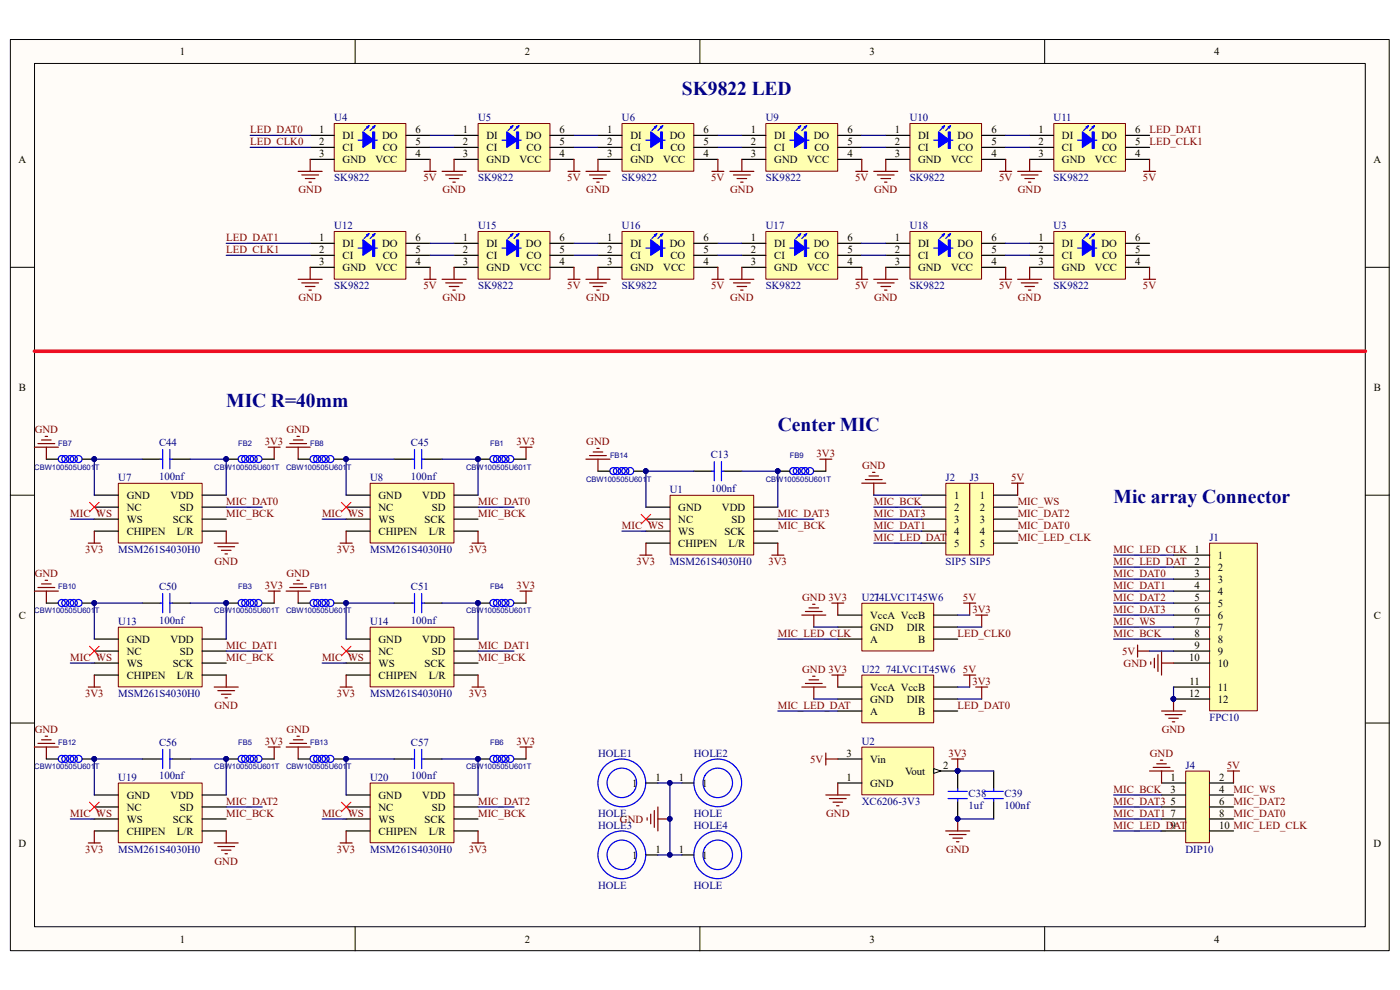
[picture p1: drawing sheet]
<svg xmlns="http://www.w3.org/2000/svg" width="297mm" height="210mm" viewBox="0 0 297 210" stroke-linecap="round" stroke-linejoin="round" font-family="sans-serif">
<path d="M2.2 8.4h292.5v193.3h-292.5z" fill="#fffcf8"/>
<path d="M2.2 8.4h292.5v193.3h-292.5z" fill="none" stroke="#000" stroke-width=".21"/>
<path d="M7.4 13.5h282.2v183.1h-282.2z" fill="#fffcf8"/>
<g fill="none" stroke="#000" stroke-width=".21">
<path d="M7.3 13.5h282.3v183.1h-282.3zM75.3 8.4v5.1M148.5 8.4v5.1M221.6 8.4v5.1M2.2 56.7h5.1M289.7 56.7h5.1M2.2 105h5.1M289.7 105h5.1M2.2 153.4h5.1M289.7 153.4h5.1M75.3 196.6v5.1M148.5 196.6v5.1"/>
<path d="M221.6 196.6v5.1"/>
</g>
<path d="M182.9 158.5h15.2v10.1h-15.2z" fill="#ffffb0"/>
<path d="M182.8 158.5h15.3v10.1h-15.3z" fill="none" stroke="#800000" stroke-width=".21"/>
<path d="M177.7 161h5.1M177.7 166.1h5.1M198.1 163.6h5.1" fill="none" stroke="#000" stroke-width=".25"/>
<path d="M198.1 163l1.5 .6-1.5 .5z" fill="#fffcf8"/>
<path d="M198.1 163l1.5 .6-1.5 .5z" fill="none" stroke="#000" stroke-width=".21"/>
<g fill="#000080" stroke="#000080" stroke-width=".21">
<circle cx="203.2" cy="163.5" r=".48"/>
<circle cx="203.2" cy="173.7" r=".48"/>
</g>
<path d="M201.9 161h2.5M203.2 161v2.6" fill="none" stroke="#800000" stroke-width=".25"/>
<path d="M203.2 163.6v3.8M203.2 169.9v3.8M210.8 163.6v3.8M210.8 169.9v3.8" fill="none" stroke="#000" stroke-width=".25"/>
<path d="M201.1 169.4h4.1M201.1 167.9h4.1M203.2 167.4v.5M203.2 169.4v.5M208.8 169.4h4M208.8 167.9h4M210.8 167.4v.5M210.8 169.4v.5" fill="none" stroke="#00f" stroke-width=".25"/>
<path d="M142.2 105.1h17.7v12.6h-17.7z" fill="#ffffb0"/>
<path d="M142.2 105.1h17.7v12.6h-17.7z" fill="none" stroke="#800000" stroke-width=".21"/>
<path d="M147.2 100h3.8M153.6 100h3.8M137 107.6h5.1M137 110.1h5.1M137 112.7h5.1M137 115.2h5.1M159.9 107.6h5.1M159.9 110.1h5.1M159.9 112.7h5.1M159.9 115.2h5.1" fill="none" stroke="#000" stroke-width=".25"/>
<path d="M124.3 97.4h5.1M125.1 96.6h3.5M125.8 95.9h2.1M126.6 95.1h.5M126.9 97.4v2.6M173.9 97.4h2.6M175.2 97.4v2.6" fill="none" stroke="#800000" stroke-width=".25"/>
<path d="M136 109.1l2.1 2M138.1 109.1l-2.1 2" fill="none" stroke="#f00" stroke-width=".21"/>
<path d="M151 100h.5M151.5 97.9v4.1M153.1 97.9v4.1M153.1 100h.5" fill="none" stroke="#00f" stroke-width=".25"/>
<path d="M25.1 102.6h17.8v12.6h-17.8z" fill="#ffffb0"/>
<path d="M25.1 102.5h17.8v12.7h-17.8z" fill="none" stroke="#800000" stroke-width=".21"/>
<path d="M30.2 97.4h3.8M36.5 97.4h3.9M20 105h5.1M20 107.6h5.1M20 110.1h5.1M20 112.7h5.1M42.9 105h5.1M42.9 107.6h5.1M42.9 110.1h5.1M42.9 112.7h5.1" fill="none" stroke="#000" stroke-width=".25"/>
<path d="M19 106.6l2 2M21 106.6l-2 2" fill="none" stroke="#f00" stroke-width=".21"/>
<path d="M56.9 94.9h2.5M58.2 94.9v2.5M18.7 115.2h2.6M20 112.7v2.5" fill="none" stroke="#800000" stroke-width=".25"/>
<path d="M34 97.4h.5M34.5 95.4v4M36 95.4v4M36 97.4h.5" fill="none" stroke="#00f" stroke-width=".25"/>
<path d="M78.6 102.6h17.7v12.6h-17.7z" fill="#ffffb0"/>
<path d="M78.5 102.5h17.8v12.7h-17.8z" fill="none" stroke="#800000" stroke-width=".21"/>
<path d="M83.6 97.4h3.8M90 97.4h3.8M73.4 105h5.1M73.4 107.6h5.1M73.4 110.1h5.1M73.4 112.7h5.1M96.3 105h5.1M96.3 107.6h5.1M96.3 110.1h5.1M96.3 112.7h5.1" fill="none" stroke="#000" stroke-width=".25"/>
<path d="M72.4 106.6l2.1 2M74.5 106.6l-2.1 2" fill="none" stroke="#f00" stroke-width=".21"/>
<path d="M110.3 94.9h2.6M111.6 94.9v2.5M72.2 115.2h2.5M73.4 112.7v2.5" fill="none" stroke="#800000" stroke-width=".25"/>
<path d="M87.4 97.4h.5M87.9 95.4v4M89.5 95.4v4M89.5 97.4h.5" fill="none" stroke="#00f" stroke-width=".25"/>
<path d="M25.1 133.1h17.8v12.6h-17.8z" fill="#ffffb0"/>
<path d="M25.1 133.1h17.8v12.6h-17.8z" fill="none" stroke="#800000" stroke-width=".21"/>
<path d="M20 135.6h5.1M20 138.1h5.1M30.2 127.9h3.8M36.5 127.9h3.9M42.9 135.6h5.1M42.9 138.1h5.1M20 140.7h5.1M20 143.2h5.1M42.9 140.7h5.1M42.9 143.2h5.1" fill="none" stroke="#000" stroke-width=".25"/>
<path d="M19 137.1l2 2M21 137.1l-2 2" fill="none" stroke="#f00" stroke-width=".21"/>
<path d="M56.9 125.4h2.5M58.2 125.4v2.5M18.7 145.7h2.6M20 143.2v2.5" fill="none" stroke="#800000" stroke-width=".25"/>
<path d="M34 127.9h.5M34.5 125.9v4.1M36 125.9v4.1M36 127.9h.5" fill="none" stroke="#00f" stroke-width=".25"/>
<path d="M78.6 133.1h17.7v12.6h-17.7z" fill="#ffffb0"/>
<path d="M78.5 133.1h17.8v12.6h-17.8z" fill="none" stroke="#800000" stroke-width=".21"/>
<path d="M73.4 135.6h5.1M73.4 138.1h5.1M83.6 127.9h3.8M90 127.9h3.8M96.3 135.6h5.1M96.3 138.1h5.1M73.4 140.7h5.1M73.4 143.2h5.1M96.3 140.7h5.1M96.3 143.2h5.1" fill="none" stroke="#000" stroke-width=".25"/>
<path d="M72.4 137.1l2.1 2M74.5 137.1l-2.1 2" fill="none" stroke="#f00" stroke-width=".21"/>
<path d="M110.3 125.4h2.6M111.6 125.4v2.5M72.2 145.7h2.5M73.4 143.2v2.5" fill="none" stroke="#800000" stroke-width=".25"/>
<path d="M87.4 127.9h.5M87.9 125.9v4.1M89.5 125.9v4.1M89.5 127.9h.5" fill="none" stroke="#00f" stroke-width=".25"/>
<path d="M25.1 166.2h17.8v12.6h-17.8z" fill="#ffffb0"/>
<path d="M25.1 166.1h17.8v12.7h-17.8z" fill="none" stroke="#800000" stroke-width=".21"/>
<path d="M20 168.6h5.1M20 171.2h5.1M20 173.7h5.1M20 176.3h5.1M30.2 161h3.8M36.5 161h3.9M42.9 168.6h5.1M42.9 171.2h5.1M42.9 173.7h5.1M42.9 176.3h5.1" fill="none" stroke="#000" stroke-width=".25"/>
<path d="M19 170.2l2 2M21 170.2l-2 2" fill="none" stroke="#f00" stroke-width=".21"/>
<path d="M56.9 158.5h2.5M58.2 158.5v2.5M18.7 178.8h2.6M20 176.3v2.5" fill="none" stroke="#800000" stroke-width=".25"/>
<path d="M34.5 159v4M36 159v4M34 161h.5M36 161h.5" fill="none" stroke="#00f" stroke-width=".25"/>
<path d="M78.6 166.2h17.7v12.6h-17.7z" fill="#ffffb0"/>
<path d="M78.5 166.1h17.8v12.7h-17.8z" fill="none" stroke="#800000" stroke-width=".21"/>
<g fill="none" stroke="#000" stroke-width=".25">
<path d="M101.4 97.4h2.6M109 97.4h2.6M165 100h2.6M172.6 100h2.6M73.4 168.6h5.1M73.4 171.2h5.1M73.4 173.7h5.1M73.4 176.3h5.1M83.6 161h3.8M90 161h3.8M96.3 168.6h5.1M96.3 171.2h5.1"/>
<path d="M96.3 173.7h5.1M96.3 176.3h5.1"/>
</g>
<path d="M72.4 170.2l2.1 2M74.5 170.2l-2.1 2" fill="none" stroke="#f00" stroke-width=".21"/>
<path d="M100.1 115.2h2.6M101.4 112.7v2.5M100.1 145.7h2.6M101.4 143.2v2.5M110.3 158.5h2.6M111.6 158.5v2.5M175.2 159.7v2.6M72.2 178.8h2.5M73.4 176.3v2.5M100.1 178.8h2.6M101.4 176.3v2.5M175.2 161h2.5" fill="none" stroke="#800000" stroke-width=".25"/>
<g fill="none" stroke="#00f" stroke-width=".25">
<path d="M87.9 159v4M89.5 159v4M87.4 161h.5M89.5 161h.5"/>
<circle cx="104.7" cy="97.4" r=".75"/>
<circle cx="105.5" cy="97.4" r=".75"/>
<circle cx="106.5" cy="97.4" r=".75"/>
<circle cx="107.2" cy="97.4" r=".75"/>
<circle cx="108.3" cy="97.4" r=".75"/>
<circle cx="168.3" cy="99.9" r=".75"/>
<circle cx="169.1" cy="99.9" r=".75"/>
<circle cx="170.1" cy="99.9" r=".75"/>
<circle cx="170.8" cy="99.9" r=".75"/>
<circle cx="171.9" cy="99.9" r=".75"/>
</g>
<path d="M7.3 74.5h282.4" fill="none" stroke="#ee0e22" stroke-width=".76"/>
<g fill="#000080" stroke="#000080" stroke-width=".21">
<circle cx="101.4" cy="97.4" r=".48"/>
<circle cx="165" cy="99.9" r=".48"/>
</g>
<path d="M223.6 49.1h15.2v10.1h-15.2z" fill="#ffffb0"/>
<path d="M223.6 49.1h15.2v10.1h-15.2z" fill="none" stroke="#800000" stroke-width=".21"/>
<path d="M218.4 51.6h5.1M218.4 54.2h5.1M218.4 56.7h5.1M238.8 51.6h5.1M238.8 54.2h5.1M238.8 56.7h5.1" fill="none" stroke="#000" stroke-width=".25"/>
<path d="M229.6 50.9l2.3 1.7-2.3 1.6z" fill="#00f"/>
<path d="M228.6 52.6h4.1M229.6 50.9l2.3 1.7-2.3 1.6zM230.4 49.8l.5-.2-.2 .5zM230.9 49.6l-1 1M231.7 49.8l.5-.2-.3 .5zM232.2 49.6l-1 1" fill="none" stroke="#00f" stroke-width=".25"/>
<path d="M231.9 50.9v3.5" fill="none" stroke="#00f" stroke-width=".42"/>
<path d="M231.7 50.9h.5v3.5h-.5z" fill="none" stroke="#00f" stroke-width=".21"/>
<path d="M71 26.2h15.1v10.1h-15.1z" fill="#ffffb0"/>
<path d="M70.9 26.2h15.2v10.1h-15.2z" fill="none" stroke="#800000" stroke-width=".21"/>
<path d="M65.8 28.7h5.1M65.8 31.3h5.1M65.8 33.8h5.1M86.2 28.7h5M86.2 31.3h5M86.2 33.8h5" fill="none" stroke="#000" stroke-width=".25"/>
<path d="M77 28l2.3 1.7-2.3 1.6z" fill="#00f"/>
<path d="M76 29.7h4M77 28l2.3 1.7-2.3 1.6zM77.8 26.9l.5-.2-.3 .5zM78.3 26.7l-1.1 1M79 26.9l.5-.2-.2 .5zM79.5 26.7l-1 1" fill="none" stroke="#00f" stroke-width=".25"/>
<path d="M79.3 28v3.5" fill="none" stroke="#00f" stroke-width=".42"/>
<path d="M79 28h.5v3.5h-.5z" fill="none" stroke="#00f" stroke-width=".21"/>
<path d="M101.5 26.2h15.2v10.1h-15.2z" fill="#ffffb0"/>
<path d="M101.4 26.2h15.3v10.1h-15.3z" fill="none" stroke="#800000" stroke-width=".21"/>
<path d="M96.3 28.7h5.1M96.3 31.3h5.1M96.3 33.8h5.1M116.7 28.7h5.1M116.7 31.3h5.1M116.7 33.8h5.1" fill="none" stroke="#000" stroke-width=".25"/>
<path d="M107.5 28l2.3 1.7-2.3 1.6z" fill="#00f"/>
<path d="M106.5 29.7h4.1M107.5 28l2.3 1.7-2.3 1.6zM108.3 26.9l.5-.2-.3 .5zM108.8 26.7l-1 1M109.6 26.9l.5-.2-.3 .5zM110.1 26.7l-1.1 1" fill="none" stroke="#00f" stroke-width=".25"/>
<path d="M109.8 28v3.5" fill="none" stroke="#00f" stroke-width=".42"/>
<path d="M109.6 28h.4v3.5h-.4z" fill="none" stroke="#00f" stroke-width=".21"/>
<path d="M132 26.2h15.2v10.1h-15.2z" fill="#ffffb0"/>
<path d="M132 26.2h15.2v10.1h-15.2z" fill="none" stroke="#800000" stroke-width=".21"/>
<path d="M126.9 28.7h5M126.9 31.3h5M126.9 33.8h5M147.2 28.7h5.1M147.2 31.3h5.1M147.2 33.8h5.1" fill="none" stroke="#000" stroke-width=".25"/>
<path d="M138.1 28l2.2 1.7-2.2 1.6z" fill="#00f"/>
<path d="M137 29.7h4.1M138.1 28l2.2 1.7-2.2 1.6zM138.8 26.9l.5-.2-.2 .5zM139.3 26.7l-1 1M140.1 26.9l.5-.2-.3 .5zM140.6 26.7l-1 1" fill="none" stroke="#00f" stroke-width=".25"/>
<path d="M140.4 28v3.5" fill="none" stroke="#00f" stroke-width=".38"/>
<path d="M140.1 28h.4v3.5h-.4z" fill="none" stroke="#00f" stroke-width=".21"/>
<path d="M162.5 26.2h15.2v10.1h-15.2z" fill="#ffffb0"/>
<path d="M162.5 26.2h15.2v10.1h-15.2z" fill="none" stroke="#800000" stroke-width=".21"/>
<path d="M157.4 28.7h5.1M157.4 31.3h5.1M157.4 33.8h5.1M177.7 28.7h5.1M177.7 31.3h5.1M177.7 33.8h5.1" fill="none" stroke="#000" stroke-width=".25"/>
<path d="M168.6 28l2.3 1.7-2.3 1.6z" fill="#00f"/>
<path d="M167.6 29.7h4M168.6 28l2.3 1.7-2.3 1.6zM169.3 26.9l.5-.2-.2 .5zM169.8 26.7l-1 1M170.6 26.9l.5-.2-.2 .5zM171.1 26.7l-1 1" fill="none" stroke="#00f" stroke-width=".25"/>
<path d="M170.9 28v3.5" fill="none" stroke="#00f" stroke-width=".42"/>
<path d="M170.6 28h.5v3.5h-.5z" fill="none" stroke="#00f" stroke-width=".21"/>
<path d="M193.1 26.2h15.1v10.1h-15.1z" fill="#ffffb0"/>
<path d="M193 26.2h15.2v10.1h-15.2z" fill="none" stroke="#800000" stroke-width=".21"/>
<path d="M187.9 28.7h5.1M187.9 31.3h5.1M187.9 33.8h5.1M208.3 28.7h5.1M208.3 31.3h5.1M208.3 33.8h5.1" fill="none" stroke="#000" stroke-width=".25"/>
<path d="M199.1 28l2.3 1.7-2.3 1.6z" fill="#00f"/>
<path d="M198.1 29.7h4.1M199.1 28l2.3 1.7-2.3 1.6zM199.9 26.9l.5-.2-.3 .5zM200.4 26.7l-1 1M201.1 26.9l.5-.2-.2 .5zM201.6 26.7l-1 1" fill="none" stroke="#00f" stroke-width=".25"/>
<path d="M201.4 28v3.5" fill="none" stroke="#00f" stroke-width=".42"/>
<path d="M201.2 28h.4v3.5h-.4z" fill="none" stroke="#00f" stroke-width=".21"/>
<g fill="none" stroke="#800000" stroke-width=".25">
<path d="M63.3 36.4h5M64 37.1h3.6M64.8 37.9h2M65.5 38.6h.6M65.8 33.8v2.6M93.8 36.4h5.1M94.5 37.1h3.6M95.3 37.9h2M96.1 38.6h.5M96.3 33.8v2.6M124.3 36.4h5.1M125.1 37.1h3.5"/>
<path d="M125.8 37.9h2.1M126.6 38.6h.5M126.9 33.8v2.6M154.8 36.4h5.1M155.6 37.1h3.6M156.4 37.9h2M157.1 38.6h.5M157.4 33.8v2.6M185.4 36.4h5.1M186.1 37.1h3.6M186.9 37.9h2M187.7 38.6h.5"/>
<path d="M187.9 33.8v2.6M215.9 59.2h5.1M218.4 56.7v2.5M216.7 60h3.5M217.4 60.8h2.1M218.2 61.5h.5"/>
</g>
<path d="M223.6 26.2h15.2v10.1h-15.2z" fill="#ffffb0"/>
<path d="M223.6 26.2h15.2v10.1h-15.2z" fill="none" stroke="#800000" stroke-width=".21"/>
<path d="M218.4 28.7h5.1M218.4 31.3h5.1M218.4 33.8h5.1M238.8 28.7h5.1M238.8 31.3h5.1M238.8 33.8h5.1" fill="none" stroke="#000" stroke-width=".25"/>
<path d="M229.6 28l2.3 1.7-2.3 1.6z" fill="#00f"/>
<path d="M228.6 29.7h4.1M229.6 28l2.3 1.7-2.3 1.6zM230.4 26.9l.5-.2-.2 .5zM230.9 26.7l-1 1M231.7 26.9l.5-.2-.3 .5zM232.2 26.7l-1 1" fill="none" stroke="#00f" stroke-width=".25"/>
<path d="M231.9 28v3.5" fill="none" stroke="#00f" stroke-width=".42"/>
<path d="M231.7 28h.5v3.5h-.5z" fill="none" stroke="#00f" stroke-width=".21"/>
<path d="M71 49.1h15.1v10.1h-15.1z" fill="#ffffb0"/>
<path d="M70.9 49.1h15.2v10.1h-15.2z" fill="none" stroke="#800000" stroke-width=".21"/>
<path d="M65.8 51.6h5.1M65.8 54.2h5.1M65.8 56.7h5.1M86.2 51.6h5M86.2 54.2h5M86.2 56.7h5" fill="none" stroke="#000" stroke-width=".25"/>
<path d="M77 50.9l2.3 1.7-2.3 1.6z" fill="#00f"/>
<path d="M76 52.6h4M77 50.9l2.3 1.7-2.3 1.6zM77.8 49.8l.5-.2-.3 .5zM78.3 49.6l-1.1 1M79 49.8l.5-.2-.2 .5zM79.5 49.6l-1 1" fill="none" stroke="#00f" stroke-width=".25"/>
<path d="M79.3 50.9v3.5" fill="none" stroke="#00f" stroke-width=".42"/>
<path d="M79 50.9h.5v3.5h-.5z" fill="none" stroke="#00f" stroke-width=".21"/>
<path d="M101.5 49.1h15.2v10.1h-15.2z" fill="#ffffb0"/>
<path d="M101.4 49.1h15.3v10.1h-15.3z" fill="none" stroke="#800000" stroke-width=".21"/>
<path d="M96.3 51.6h5.1M96.3 54.2h5.1M96.3 56.7h5.1M116.7 51.6h5.1M116.7 54.2h5.1M116.7 56.7h5.1" fill="none" stroke="#000" stroke-width=".25"/>
<path d="M107.5 50.9l2.3 1.7-2.3 1.6z" fill="#00f"/>
<path d="M106.5 52.6h4.1M107.5 50.9l2.3 1.7-2.3 1.6zM108.3 49.8l.5-.2-.3 .5zM108.8 49.6l-1 1M109.6 49.8l.5-.2-.3 .5zM110.1 49.6l-1.1 1" fill="none" stroke="#00f" stroke-width=".25"/>
<path d="M109.8 50.9v3.5" fill="none" stroke="#00f" stroke-width=".42"/>
<path d="M109.6 50.9h.4v3.5h-.4z" fill="none" stroke="#00f" stroke-width=".21"/>
<path d="M132 49.1h15.2v10.1h-15.2z" fill="#ffffb0"/>
<path d="M132 49.1h15.2v10.1h-15.2z" fill="none" stroke="#800000" stroke-width=".21"/>
<path d="M126.9 51.6h5M126.9 54.2h5M126.9 56.7h5M147.2 51.6h5.1M147.2 54.2h5.1M147.2 56.7h5.1" fill="none" stroke="#000" stroke-width=".25"/>
<path d="M138.1 50.9l2.2 1.7-2.2 1.6z" fill="#00f"/>
<path d="M137 52.6h4.1M138.1 50.9l2.2 1.7-2.2 1.6zM138.8 49.8l.5-.2-.2 .5zM139.3 49.6l-1 1M140.1 49.8l.5-.2-.3 .5zM140.6 49.6l-1 1" fill="none" stroke="#00f" stroke-width=".25"/>
<path d="M140.4 50.9v3.5" fill="none" stroke="#00f" stroke-width=".38"/>
<path d="M140.1 50.9h.4v3.5h-.4z" fill="none" stroke="#00f" stroke-width=".21"/>
<path d="M162.5 49.1h15.2v10.1h-15.2z" fill="#ffffb0"/>
<path d="M162.5 49.1h15.2v10.1h-15.2z" fill="none" stroke="#800000" stroke-width=".21"/>
<path d="M157.4 51.6h5.1M157.4 54.2h5.1M157.4 56.7h5.1M177.7 51.6h5.1M177.7 54.2h5.1M177.7 56.7h5.1" fill="none" stroke="#000" stroke-width=".25"/>
<path d="M168.6 50.9l2.3 1.7-2.3 1.6z" fill="#00f"/>
<path d="M167.6 52.6h4M168.6 50.9l2.3 1.7-2.3 1.6zM169.3 49.8l.5-.2-.2 .5zM169.8 49.6l-1 1M170.6 49.8l.5-.2-.2 .5zM171.1 49.6l-1 1" fill="none" stroke="#00f" stroke-width=".25"/>
<path d="M170.9 50.9v3.5" fill="none" stroke="#00f" stroke-width=".42"/>
<path d="M170.6 50.9h.5v3.5h-.5z" fill="none" stroke="#00f" stroke-width=".21"/>
<path d="M193.1 49.1h15.1v10.1h-15.1z" fill="#ffffb0"/>
<path d="M193 49.1h15.2v10.1h-15.2z" fill="none" stroke="#800000" stroke-width=".21"/>
<path d="M187.9 51.6h5.1M187.9 54.2h5.1M187.9 56.7h5.1M208.3 51.6h5.1M208.3 54.2h5.1M208.3 56.7h5.1" fill="none" stroke="#000" stroke-width=".25"/>
<path d="M199.1 50.9l2.3 1.7-2.3 1.6z" fill="#00f"/>
<path d="M198.1 52.6h4.1M199.1 50.9l2.3 1.7-2.3 1.6zM199.9 49.8l.5-.2-.3 .5zM200.4 49.6l-1 1M201.1 49.8l.5-.2-.2 .5zM201.6 49.6l-1 1" fill="none" stroke="#00f" stroke-width=".25"/>
<path d="M201.4 50.9v3.5" fill="none" stroke="#00f" stroke-width=".42"/>
<path d="M201.2 50.9h.4v3.5h-.4z" fill="none" stroke="#00f" stroke-width=".21"/>
<g fill="none" stroke="#800000" stroke-width=".25">
<path d="M90 36.4h2.5M91.2 33.8v2.6M120.5 36.4h2.5M121.8 33.8v2.6M151 36.4h2.6M152.3 33.8v2.6M181.6 36.4h2.5M182.8 33.8v2.6M212.1 36.4h2.5M213.4 33.8v2.6M215.9 36.4h5.1M216.7 37.1h3.5"/>
<path d="M217.4 37.9h2.1M218.2 38.6h.5M218.4 33.8v2.6M242.6 36.4h2.6M243.9 33.8v2.6M63.3 59.2h5M65.8 56.7v2.5M90 59.2h2.5M91.2 56.7v2.5M93.8 59.2h5.1M96.3 56.7v2.5M120.5 59.2h2.5"/>
<path d="M121.8 56.7v2.5M124.3 59.2h5.1M126.9 56.7v2.5M151 59.2h2.6M152.3 56.7v2.5M154.8 59.2h5.1M157.4 56.7v2.5M181.6 59.2h2.5M182.8 56.7v2.5M185.4 59.2h5.1M187.9 56.7v2.5M212.1 59.2h2.5"/>
<path d="M213.4 56.7v2.5M242.6 59.2h2.6M243.9 56.7v2.5M64 60h3.6M64.8 60.8h2M65.5 61.5h.6M94.5 60h3.6M95.3 60.8h2M96.1 61.5h.5M125.1 60h3.5M125.8 60.8h2.1M126.6 61.5h.5"/>
<path d="M155.6 60h3.6M156.4 60.8h2M157.1 61.5h.5M186.1 60h3.6M186.9 60.8h2M187.7 61.5h.5"/>
</g>
<path d="M256.7 115.3h10v35.5h-10z" fill="#ffffb0"/>
<path d="M256.6 115.2h10.1v35.6h-10.1z" fill="none" stroke="#800000" stroke-width=".21"/>
<path d="M249 117.8h7.6M249 120.3h7.6M249 122.9h7.6M249 125.4h7.6M249 127.9h7.6M249 130.5h7.6M249 133h7.6M249 135.6h7.6M249 138.1h7.6M249 140.7h7.6M249 145.7h7.6M249 148.3h7.6" fill="none" stroke="#000" stroke-width=".25"/>
<circle cx="248.9" cy="148.3" r=".48" fill="#000080" stroke="#000080" stroke-width=".21"/>
<path d="M241.3 136.8v2.6M241.3 138.1h2.6M244.9 139.6v2.1M245.7 138.9v3.5M246.4 138.1v5.1M244.1 140.4v.5M246.4 150.8h5.1M246.4 140.7h2.6M247.2 151.6h3.5M248 152.4h2M248.7 153.1h.5M249 148.3v2.5" fill="none" stroke="#800000" stroke-width=".25"/>
<path d="M182.9 128h15.2v10.1h-15.2z" fill="#ffffb0"/>
<path d="M182.8 128h15.3v10.1h-15.3z" fill="none" stroke="#800000" stroke-width=".21"/>
<path d="M177.7 130.5h5.1M177.7 133h5.1M177.7 135.6h5.1M198.1 130.5h5.1M198.1 133h5.1M198.1 135.6h5.1" fill="none" stroke="#000" stroke-width=".25"/>
<path d="M170.1 130.5h5.1M170.9 129.7h3.5M171.6 129h2.1M172.4 128.2h.5M172.6 130.5v2.5" fill="none" stroke="#800000" stroke-width=".25"/>
<path d="M182.9 143.3h15.2v10h-15.2z" fill="#ffffb0"/>
<path d="M182.8 143.2h15.3v10.1h-15.3z" fill="none" stroke="#800000" stroke-width=".21"/>
<g fill="none" stroke="#000" stroke-width=".25">
<path d="M9.8 97.4h2.6M17.5 97.4h2.5M48 97.4h2.5M55.6 97.4h2.6M63.3 97.4h2.5M70.9 97.4h2.5M126.9 100h2.5M134.5 100h2.5M9.8 127.9h2.6M17.5 127.9h2.5M48 127.9h2.5M55.6 127.9h2.6"/>
<path d="M63.3 127.9h2.5M70.9 127.9h2.5M101.4 127.9h2.6M109 127.9h2.6M177.7 145.7h5.1M177.7 148.3h5.1M177.7 150.8h5.1M198.1 145.7h5.1M198.1 148.3h5.1M198.1 150.8h5.1M9.8 161h2.6M17.5 161h2.5"/>
<path d="M48 161h2.5M55.6 161h2.6M63.3 161h2.5M70.9 161h2.5M101.4 161h2.6M109 161h2.6"/>
</g>
<g fill="none" stroke="#800000" stroke-width=".25">
<path d="M7.3 94.9h5.1M8.1 94.1h3.5M8.8 93.3h2.1M9.6 92.6h.5M9.8 94.9v2.5M60.7 94.9h5.1M61.5 94.1h3.5M62.2 93.3h2.1M63 92.6h.5M63.3 94.9v2.5M45.5 115.2h5M46.2 116h3.6"/>
<path d="M47 116.7h2M47.7 117.5h.5M48 112.7v2.5M135.8 117.8h2.5M137 115.2v2.6M163.7 117.8h2.6M165 115.2v2.6M7.3 125.4h5.1M8.1 124.6h3.5M8.8 123.9h2.1M9.6 123.1h.5M9.8 125.4v2.5"/>
<path d="M60.7 125.4h5.1M61.5 124.6h3.5M62.2 123.9h2.1M63 123.1h.5M63.3 125.4v2.5M176.5 127.9h2.5M177.7 127.9v2.6M204.4 127.9h2.6M205.7 127.9v2.6M207 130.5h2.5M208.3 130.5v2.5M7.3 158.5h5.1"/>
<path d="M8.1 157.7h3.5M8.8 156.9h2.1M9.6 156.2h.5M9.8 158.5v2.5M45.5 145.7h5M46.2 146.5h3.6M47 147.3h2M47.7 148h.5M48 143.2v2.5M60.7 158.5h5.1M61.5 157.7h3.5M62.2 156.9h2.1"/>
<path d="M63 156.2h.5M63.3 158.5v2.5M170.1 145.7h5.1M170.9 145h3.5M171.6 144.2h2.1M172.4 143.5h.5M172.6 145.7v2.6M176.5 143.2h2.5M177.7 143.2v2.5M204.4 143.2h2.6M205.7 143.2v2.5M207 145.7h2.5"/>
<path d="M208.3 145.7v2.6M45.5 178.8h5M46.2 179.6h3.6M48 176.3v2.5M175.2 168.6h5.1M176 169.4h3.5M176.7 170.2h2.1M177.5 170.9h.5M177.7 166.1v2.5M200.6 176.3h5.1M201.4 177h3.6M202.2 177.8h2"/>
<path d="M202.9 178.6h.5M203.2 173.7v2.6M47 180.3h2M47.7 181.1h.5"/>
</g>
<g fill="#000080" stroke="#000080" stroke-width=".21">
<circle cx="203.2" cy="173.7" r=".48"/>
<circle cx="48" cy="97.4" r=".48"/>
<circle cx="48" cy="127.9" r=".48"/>
<circle cx="48" cy="161" r=".48"/>
<circle cx="101.4" cy="161" r=".48"/>
<circle cx="101.4" cy="127.9" r=".48"/>
<circle cx="20" cy="97.4" r=".48"/>
<circle cx="20" cy="127.9" r=".48"/>
<circle cx="20" cy="161" r=".48"/>
<circle cx="73.4" cy="161" r=".48"/>
<circle cx="73.4" cy="127.9" r=".48"/>
<circle cx="73.4" cy="97.4" r=".48"/>
<circle cx="137" cy="99.9" r=".48"/>
</g>
<g fill="none" stroke="#00f" stroke-width=".25">
<circle cx="13.1" cy="97.4" r=".75"/>
<circle cx="13.9" cy="97.4" r=".75"/>
<circle cx="14.9" cy="97.4" r=".75"/>
<circle cx="15.7" cy="97.4" r=".75"/>
<circle cx="16.7" cy="97.4" r=".75"/>
<circle cx="51.3" cy="97.4" r=".75"/>
<circle cx="52" cy="97.4" r=".75"/>
<circle cx="53" cy="97.4" r=".75"/>
<circle cx="53.8" cy="97.4" r=".75"/>
<circle cx="54.8" cy="97.4" r=".75"/>
<circle cx="66.5" cy="97.4" r=".75"/>
<circle cx="67.3" cy="97.4" r=".75"/>
<circle cx="68.3" cy="97.4" r=".75"/>
<circle cx="69.1" cy="97.4" r=".75"/>
<circle cx="70.1" cy="97.4" r=".75"/>
<circle cx="130.1" cy="99.9" r=".75"/>
<circle cx="130.9" cy="99.9" r=".75"/>
<circle cx="131.9" cy="99.9" r=".75"/>
<circle cx="132.7" cy="99.9" r=".75"/>
<circle cx="133.7" cy="99.9" r=".75"/>
<circle cx="13.1" cy="127.9" r=".75"/>
<circle cx="13.9" cy="127.9" r=".75"/>
<circle cx="14.9" cy="127.9" r=".75"/>
<circle cx="15.7" cy="127.9" r=".75"/>
<circle cx="16.7" cy="127.9" r=".75"/>
<circle cx="51.3" cy="127.9" r=".75"/>
<circle cx="52" cy="127.9" r=".75"/>
<circle cx="53" cy="127.9" r=".75"/>
<circle cx="53.8" cy="127.9" r=".75"/>
<circle cx="54.8" cy="127.9" r=".75"/>
<circle cx="66.5" cy="127.9" r=".75"/>
<circle cx="67.3" cy="127.9" r=".75"/>
<circle cx="68.3" cy="127.9" r=".75"/>
<circle cx="69.1" cy="127.9" r=".75"/>
<circle cx="70.1" cy="127.9" r=".75"/>
<circle cx="104.7" cy="127.9" r=".75"/>
<circle cx="105.5" cy="127.9" r=".75"/>
<circle cx="106.5" cy="127.9" r=".75"/>
<circle cx="107.2" cy="127.9" r=".75"/>
<circle cx="108.3" cy="127.9" r=".75"/>
<circle cx="13.1" cy="161" r=".75"/>
<circle cx="13.9" cy="161" r=".75"/>
<circle cx="14.9" cy="161" r=".75"/>
<circle cx="15.7" cy="161" r=".75"/>
<circle cx="16.7" cy="161" r=".75"/>
<circle cx="51.3" cy="161" r=".75"/>
<circle cx="52" cy="161" r=".75"/>
<circle cx="53" cy="161" r=".75"/>
<circle cx="53.8" cy="161" r=".75"/>
<circle cx="54.8" cy="161" r=".75"/>
<circle cx="66.5" cy="161" r=".75"/>
<circle cx="67.3" cy="161" r=".75"/>
<circle cx="68.3" cy="161" r=".75"/>
<circle cx="69.1" cy="161" r=".75"/>
<circle cx="70.1" cy="161" r=".75"/>
<circle cx="104.7" cy="161" r=".75"/>
<circle cx="105.5" cy="161" r=".75"/>
<circle cx="106.5" cy="161" r=".75"/>
<circle cx="107.2" cy="161" r=".75"/>
<circle cx="108.3" cy="161" r=".75"/>
</g>
<path d="M200.7 102.6h5v15.1h-5z" fill="#ffffb0"/>
<path d="M200.7 102.5h5v15.2h-5z" fill="none" stroke="#800000" stroke-width=".21"/>
<path d="M195.5 105h5.1M195.5 107.6h5.1M195.5 110.1h5.1M195.5 112.7h5.1M195.5 115.2h5.1" fill="none" stroke="#000" stroke-width=".25"/>
<path d="M205.8 102.6h5v15.1h-5z" fill="#ffffb0"/>
<path d="M205.7 102.5h5.1v15.2h-5.1z" fill="none" stroke="#800000" stroke-width=".21"/>
<path d="M210.8 105h5.1M210.8 107.6h5.1M210.8 110.1h5.1M210.8 112.7h5.1M210.8 115.2h5.1M137 166.1h2.6M144.7 166.1h2.5M137 181.4h2.6M144.7 181.4h2.5" fill="none" stroke="#000" stroke-width=".25"/>
<path d="M182.8 102.5h5.1M183.6 101.7h3.6M184.4 101h2M185.1 100.2h.5M185.4 102.5v2.5M214.6 102.5h2.6M215.9 102.5v2.5M137.3 173.5v.5M138.1 172.7v2.1M138.8 172v3.5M139.6 171.2v5.1M139.6 173.7h2.5" fill="none" stroke="#800000" stroke-width=".25"/>
<g fill="none" stroke="#000080" stroke-width=".25">
<path d="M53.1 31.3h12.7M53.1 28.7h12.7M91.2 31.3h5.1M91.2 28.7h5.1M121.8 31.3h5.1M121.8 28.7h5.1M152.3 31.3h5.1M152.3 28.7h5.1M182.8 31.3h5.1M182.8 28.7h5.1M213.4 31.3h5M213.4 28.7h5"/>
<path d="M48 51.6h17.8M48 54.2h17.8M91.2 51.6h5.1M91.2 54.2h5.1M121.8 51.6h5.1M121.8 54.2h5.1M152.3 51.6h5.1M152.3 54.2h5.1M182.8 51.6h5.1M182.8 54.2h5.1M213.4 51.6h5M213.4 54.2h5"/>
<path d="M30.2 97.4h-10.2v7.6M40.4 97.4h7.6v7.6M83.6 97.4h-10.2v7.6M93.8 97.4h7.6v7.6M147.2 100h-10.2v7.6M157.4 100h7.6v7.6M14.9 110.1h5.1M48 107.6h7.6M68.3 110.1h5.1M101.4 107.6h7.6M131.9 112.7h5.1M165 110.1h7.6"/>
<path d="M185.4 112.7h10.1M185.4 110.1h10.1M185.4 107.6h10.1M185.4 105h10.1M185.4 115.2h10.1M236.2 117.8h12.8M30.2 127.9h-10.2v7.7M40.4 127.9h7.6v7.7M48 138.1h7.6M83.6 127.9h-10.2v7.7M93.8 127.9h7.6v7.7M101.4 138.1h7.6"/>
<path d="M165 135.6h12.7M172.6 133h5.1M203.2 133h5.1M203.2 130.5h2.5M236.2 135.6h12.8M236.2 133h12.8M236.2 130.5h12.8M236.2 127.9h12.8M236.2 125.4h12.8M236.2 122.9h12.8M236.2 120.3h12.8M243.9 138.1h5.1"/>
<path d="M14.9 140.7h5.1M68.3 140.7h5.1M165 150.8h12.7M172.6 148.3h5.1M203.2 148.3h5.1M203.2 145.7h2.5M249 145.7v2.6M14.9 173.7h5.1M30.2 161h-10.2v7.6M40.4 161h7.6v7.6M48 171.2h7.6M68.3 173.7h5.1"/>
<path d="M83.6 161h-10.2v7.6M93.8 161h7.6v7.6M101.4 171.2h7.6M139.6 166.1h5.1M142.1 166.1v15.3M203.2 163.6h7.6M203.2 173.7h7.6M139.6 181.4h5.1"/>
</g>
<g fill="#000080" stroke="#000080" stroke-width=".21">
<circle cx="203.2" cy="163.5" r=".48"/>
<circle cx="203.2" cy="173.7" r=".48"/>
<circle cx="165" cy="99.9" r=".48"/>
<circle cx="48" cy="97.4" r=".48"/>
<circle cx="20" cy="97.4" r=".48"/>
<circle cx="73.4" cy="97.4" r=".48"/>
<circle cx="101.4" cy="97.4" r=".48"/>
<circle cx="20" cy="127.9" r=".48"/>
<circle cx="48" cy="127.9" r=".48"/>
<circle cx="73.4" cy="127.9" r=".48"/>
<circle cx="101.4" cy="127.9" r=".48"/>
<circle cx="20" cy="161" r=".48"/>
<circle cx="48" cy="161" r=".48"/>
<circle cx="73.4" cy="161" r=".48"/>
<circle cx="101.4" cy="161" r=".48"/>
<circle cx="248.9" cy="148.3" r=".48"/>
<circle cx="137" cy="99.9" r=".48"/>
<circle cx="142.1" cy="173.7" r=".48"/>
<circle cx="142.1" cy="166.1" r=".48"/>
<circle cx="142.1" cy="181.3" r=".48"/>
</g>
<g fill="none" stroke="#00f" stroke-width=".25">
<path d="M134.6 167.6a3.1 3.1 0 0 0-2.5-4.6 3.1 3.1 0 0 0-3.1 4.3 3.1 3.1 0 0 0 5.3 .8l.3-.4M136.3 168.6a5.1 5.1 0 0 0-4.2-7.6 5.1 5.1 0 0 0-4.8 7.2 5.1 5.1 0 0 0 8.6 1l.4-.6M147.9 163.5a5.1 5.1 0 0 1 8.7-.1 5.1 5.1 0 0 1-4 7.7 5.1 5.1 0 0 1-5-7l.2-.5M147.9 178.8a5.1 5.1 0 0 1 8.7-.1 5.1 5.1 0 0 1-4 7.7 5.1 5.1 0 0 1-5-7.1l.2-.4M149.6 179.8a3.1 3.1 0 0 1 5.3-.1 3.1 3.1 0 0 1-2.3 4.8 3.1 3.1 0 0 1-3.2-4.3l.1-.4M134.6 182.9a3.1 3.1 0 0 0-2.5-4.7 3.1 3.1 0 0 0-3.1 4.4 3.1 3.1 0 0 0 5.3 .8l.3-.5M136.3 183.8a5.1 5.1 0 0 0-4.2-7.5 5.1 5.1 0 0 0-4.8 7.2 5.1 5.1 0 0 0 8.6 1l.4-.6"/>
<circle cx="152.3" cy="166.1" r="3.1"/>
</g>
<path d="M251.6 163.6h5v15.2h-5z" fill="#ffffb0"/>
<path d="M251.5 163.6h5.1v15.2h-5.1z" fill="none" stroke="#800000" stroke-width=".21"/>
<path d="M246.4 166.1h5.1M246.4 168.6h5.1M246.4 171.2h5.1M246.4 173.7h5.1M246.4 176.3h5.1M256.6 166.1h5.1M256.6 168.6h5.1M256.6 171.2h5.1M256.6 173.7h5.1M256.6 176.3h5.1" fill="none" stroke="#000" stroke-width=".25"/>
<path d="M243.9 163.6h5.1M244.6 162.8h3.6M245.4 162h2M246.2 161.3h.5M246.4 163.6v2.5M260.4 163.6h2.6M261.7 163.6v2.5" fill="none" stroke="#800000" stroke-width=".25"/>
<path d="M236.2 168.6h10.2M236.2 171.2h10.2M236.2 173.7h10.2M236.2 176.3h10.2" fill="none" stroke="#000080" stroke-width=".25"/>
<g font-size="4.1" fill="#000080">
<text x="144.7" y="20.2">SK9822 LED</text>
<text x="48" y="86.4">MIC R=40mm</text>
<text x="165" y="91.4">Center MIC</text>
<text x="236.3" y="106.7">Mic array Connector</text>
</g>
<g font-size="2.3">
<text x="38.2" y="11.7">1</text>
<text x="111.3" y="11.7">2</text>
<text x="184.5" y="11.7">3</text>
<text x="257.6" y="11.7">4</text>
<text x="67.7" y="28.2">1</text>
<text x="72.7" y="29.5">DI</text>
<text x="81.1" y="29.5">DO</text>
<text x="88.2" y="28.2">6</text>
<text x="98.2" y="28.2">1</text>
<text x="103.2" y="29.5">DI</text>
<text x="111.6" y="29.5">DO</text>
<text x="118.7" y="28.2">6</text>
<text x="128.8" y="28.2">1</text>
<text x="133.7" y="29.5">DI</text>
<text x="142.1" y="29.5">DO</text>
<text x="149.2" y="28.2">6</text>
<text x="159.3" y="28.2">1</text>
<text x="164.3" y="29.5">DI</text>
<text x="172.6" y="29.5">DO</text>
<text x="179.8" y="28.2">6</text>
<text x="189.8" y="28.2">1</text>
<text x="194.8" y="29.5">DI</text>
<text x="203.2" y="29.5">DO</text>
<text x="210.3" y="28.2">6</text>
<text x="220.3" y="28.2">1</text>
<text x="225.3" y="29.5">DI</text>
<text x="233.7" y="29.5">DO</text>
<text x="240.8" y="28.2">6</text>
<text x="3.9" y="34.6">A</text>
<text x="67.7" y="30.8">2</text>
<text x="67.7" y="33.3">3</text>
<text x="72.7" y="32">CI</text>
<text x="72.7" y="34.6">GND</text>
<text x="79.6" y="34.6">VCC</text>
<text x="81.2" y="32">CO</text>
<text x="88.2" y="33.3">4</text>
<text x="88.2" y="30.8">5</text>
<text x="98.2" y="30.8">2</text>
<text x="98.2" y="33.3">3</text>
<text x="103.2" y="32">CI</text>
<text x="103.2" y="34.6">GND</text>
<text x="110.2" y="34.6">VCC</text>
<text x="111.7" y="32">CO</text>
<text x="118.7" y="33.3">4</text>
<text x="118.7" y="30.8">5</text>
<text x="128.8" y="30.8">2</text>
<text x="128.8" y="33.3">3</text>
<text x="133.7" y="32">CI</text>
<text x="133.7" y="34.6">GND</text>
<text x="140.7" y="34.6">VCC</text>
<text x="142.2" y="32">CO</text>
<text x="149.2" y="33.3">4</text>
<text x="149.2" y="30.8">5</text>
<text x="159.3" y="30.8">2</text>
<text x="159.3" y="33.3">3</text>
<text x="164.3" y="32">CI</text>
<text x="164.3" y="34.6">GND</text>
<text x="171.2" y="34.6">VCC</text>
<text x="172.8" y="32">CO</text>
<text x="179.8" y="33.3">4</text>
<text x="179.8" y="30.8">5</text>
<text x="189.8" y="30.8">2</text>
<text x="189.8" y="33.3">3</text>
<text x="194.8" y="32">CI</text>
<text x="194.8" y="34.6">GND</text>
<text x="201.8" y="34.6">VCC</text>
<text x="203.3" y="32">CO</text>
<text x="210.3" y="33.3">4</text>
<text x="210.3" y="30.8">5</text>
<text x="220.3" y="30.8">2</text>
<text x="220.3" y="33.3">3</text>
<text x="225.3" y="32">CI</text>
<text x="225.3" y="34.6">GND</text>
<text x="232.3" y="34.6">VCC</text>
<text x="233.8" y="32">CO</text>
<text x="240.8" y="33.3">4</text>
<text x="240.8" y="30.8">5</text>
<text x="291.4" y="34.6">A</text>
<text x="67.7" y="51.1">1</text>
<text x="67.7" y="53.7">2</text>
<text x="72.7" y="52.4">DI</text>
<text x="81.1" y="52.4">DO</text>
<text x="88.2" y="53.7">5</text>
<text x="88.2" y="51.1">6</text>
<text x="98.2" y="51.1">1</text>
<text x="98.2" y="53.7">2</text>
<text x="103.2" y="52.4">DI</text>
<text x="111.6" y="52.4">DO</text>
<text x="118.7" y="53.7">5</text>
<text x="118.7" y="51.1">6</text>
<text x="128.8" y="51.1">1</text>
<text x="128.8" y="53.7">2</text>
<text x="133.7" y="52.4">DI</text>
<text x="142.1" y="52.4">DO</text>
<text x="149.2" y="53.7">5</text>
<text x="149.2" y="51.1">6</text>
<text x="159.3" y="51.1">1</text>
<text x="159.3" y="53.7">2</text>
<text x="164.3" y="52.4">DI</text>
<text x="172.6" y="52.4">DO</text>
<text x="179.8" y="53.7">5</text>
<text x="179.8" y="51.1">6</text>
<text x="189.8" y="51.1">1</text>
<text x="189.8" y="53.7">2</text>
<text x="194.8" y="52.4">DI</text>
<text x="203.2" y="52.4">DO</text>
<text x="210.3" y="53.7">5</text>
<text x="210.3" y="51.1">6</text>
<text x="220.3" y="51.1">1</text>
<text x="220.3" y="53.7">2</text>
<text x="225.3" y="52.4">DI</text>
<text x="233.7" y="52.4">DO</text>
<text x="240.8" y="53.7">5</text>
<text x="240.8" y="51.1">6</text>
<text x="67.7" y="56.2">3</text>
<text x="72.7" y="54.9">CI</text>
<text x="72.7" y="57.5">GND</text>
<text x="79.6" y="57.5">VCC</text>
<text x="81.2" y="54.9">CO</text>
<text x="88.2" y="56.2">4</text>
<text x="98.2" y="56.2">3</text>
<text x="103.2" y="54.9">CI</text>
<text x="103.2" y="57.5">GND</text>
<text x="110.2" y="57.5">VCC</text>
<text x="111.7" y="54.9">CO</text>
<text x="118.7" y="56.2">4</text>
<text x="128.8" y="56.2">3</text>
<text x="133.7" y="54.9">CI</text>
<text x="133.7" y="57.5">GND</text>
<text x="140.7" y="57.5">VCC</text>
<text x="142.2" y="54.9">CO</text>
<text x="149.2" y="56.2">4</text>
<text x="159.3" y="56.2">3</text>
<text x="164.3" y="54.9">CI</text>
<text x="164.3" y="57.5">GND</text>
<text x="171.2" y="57.5">VCC</text>
<text x="172.8" y="54.9">CO</text>
<text x="179.8" y="56.2">4</text>
<text x="189.8" y="56.2">3</text>
<text x="194.8" y="54.9">CI</text>
<text x="194.8" y="57.5">GND</text>
<text x="201.8" y="57.5">VCC</text>
<text x="203.3" y="54.9">CO</text>
<text x="210.3" y="56.2">4</text>
<text x="220.3" y="56.2">3</text>
<text x="225.3" y="54.9">CI</text>
<text x="225.3" y="57.5">GND</text>
<text x="232.3" y="57.5">VCC</text>
<text x="233.8" y="54.9">CO</text>
<text x="240.8" y="56.2">4</text>
<text x="4" y="82.9">B</text>
<text x="291.5" y="82.9">B</text>
<text x="26.9" y="105.8">GND</text>
<text x="36.2" y="105.8">VDD</text>
<text x="80.3" y="105.8">GND</text>
<text x="89.6" y="105.8">VDD</text>
<text x="202.4" y="105.8">1</text>
<text x="207.9" y="105.8">1</text>
<text x="26.9" y="108.4">NC</text>
<text x="26.9" y="110.9">WS</text>
<text x="26.9" y="113.5">CHIPEN</text>
<text x="36.7" y="110.9">SCK</text>
<text x="37.5" y="113.5">L/R</text>
<text x="38.2" y="108.4">SD</text>
<text x="80.3" y="108.4">NC</text>
<text x="80.3" y="110.9">WS</text>
<text x="80.3" y="113.5">CHIPEN</text>
<text x="90.1" y="110.9">SCK</text>
<text x="91" y="113.5">L/R</text>
<text x="91.6" y="108.4">SD</text>
<text x="143.9" y="108.4">GND</text>
<text x="143.9" y="110.9">NC</text>
<text x="143.9" y="113.5">WS</text>
<text x="153.2" y="108.4">VDD</text>
<text x="153.7" y="113.5">SCK</text>
<text x="155.2" y="110.9">SD</text>
<text x="202.4" y="108.4">2</text>
<text x="202.4" y="110.9">3</text>
<text x="202.4" y="113.5">4</text>
<text x="207.9" y="108.4">2</text>
<text x="207.9" y="110.9">3</text>
<text x="207.9" y="113.5">4</text>
<text x="143.9" y="116">CHIPEN</text>
<text x="154.6" y="116">L/R</text>
<text x="202.4" y="116">5</text>
<text x="207.9" y="116">5</text>
<text x="253.4" y="119.8">2</text>
<text x="258.4" y="118.5">1</text>
<text x="253.4" y="122.3">3</text>
<text x="253.4" y="124.9">4</text>
<text x="258.4" y="121.1">2</text>
<text x="258.4" y="123.6">3</text>
<text x="4" y="131.3">C</text>
<text x="184.6" y="131.3">VccA VccB</text>
<text x="253.4" y="127.4">5</text>
<text x="253.4" y="130">6</text>
<text x="258.4" y="126.2">4</text>
<text x="258.4" y="128.7">5</text>
<text x="258.4" y="131.3">6</text>
<text x="291.5" y="131.3">C</text>
<text x="26.9" y="136.4">GND</text>
<text x="36.2" y="136.4">VDD</text>
<text x="80.3" y="136.4">GND</text>
<text x="89.6" y="136.4">VDD</text>
<text x="184.6" y="133.8">GND</text>
<text x="184.6" y="136.4">A</text>
<text x="192.4" y="133.8">DIR</text>
<text x="194.8" y="136.4">B</text>
<text x="253.4" y="132.5">7</text>
<text x="253.4" y="135.1">8</text>
<text x="253.4" y="137.6">9</text>
<text x="258.4" y="133.8">7</text>
<text x="258.4" y="136.4">8</text>
<text x="26.9" y="138.9">NC</text>
<text x="26.9" y="141.4">WS</text>
<text x="26.9" y="144">CHIPEN</text>
<text x="36.7" y="141.4">SCK</text>
<text x="37.5" y="144">L/R</text>
<text x="38.2" y="138.9">SD</text>
<text x="80.3" y="138.9">NC</text>
<text x="80.3" y="141.4">WS</text>
<text x="80.3" y="144">CHIPEN</text>
<text x="90.1" y="141.4">SCK</text>
<text x="91" y="144">L/R</text>
<text x="91.6" y="138.9">SD</text>
<text x="252.3" y="140.2">10</text>
<text x="258.4" y="138.9">9</text>
<text x="258.4" y="141.4">10</text>
<text x="184.6" y="146.5">VccA VccB</text>
<text x="184.6" y="149.1">GND</text>
<text x="192.4" y="149.1">DIR</text>
<text x="252.3" y="147.8">12</text>
<text x="252.3" y="145.2">11</text>
<text x="258.4" y="146.5">11</text>
<text x="258.4" y="149.1">12</text>
<text x="184.6" y="151.6">A</text>
<text x="194.8" y="151.6">B</text>
<text x="179.6" y="160.5">3</text>
<text x="184.6" y="161.8">Vin</text>
<text x="134.1" y="166.9">1</text>
<text x="139.1" y="165.6">1</text>
<text x="144" y="165.6">1</text>
<text x="149" y="166.9">1</text>
<text x="179.6" y="165.6">1</text>
<text x="184.6" y="166.9">GND</text>
<text x="192" y="164.3">Vout</text>
<text x="200.1" y="163.1">2</text>
<text x="248.3" y="165.6">1</text>
<text x="258.6" y="165.6">2</text>
<text x="26.9" y="169.4">GND</text>
<text x="26.9" y="172">NC</text>
<text x="36.2" y="169.4">VDD</text>
<text x="38.2" y="172">SD</text>
<text x="80.3" y="169.4">GND</text>
<text x="80.3" y="172">NC</text>
<text x="89.6" y="169.4">VDD</text>
<text x="91.6" y="172">SD</text>
<text x="248.3" y="168.1">3</text>
<text x="248.3" y="170.7">5</text>
<text x="248.3" y="173.2">7</text>
<text x="258.6" y="168.1">4</text>
<text x="258.6" y="170.7">6</text>
<text x="258.6" y="173.2">8</text>
<text x="3.9" y="179.6">D</text>
<text x="26.9" y="174.5">WS</text>
<text x="26.9" y="177">CHIPEN</text>
<text x="36.7" y="174.5">SCK</text>
<text x="37.5" y="177">L/R</text>
<text x="80.3" y="174.5">WS</text>
<text x="80.3" y="177">CHIPEN</text>
<text x="90.1" y="174.5">SCK</text>
<text x="91" y="177">L/R</text>
<text x="248.3" y="175.8">9</text>
<text x="258.6" y="175.8">10 MIC_LED_CLK</text>
<text x="291.4" y="179.6">D</text>
<text x="134.1" y="182.2">1</text>
<text x="139.1" y="180.8">1</text>
<text x="144" y="180.8">1</text>
<text x="149" y="182.2">1</text>
<text x="38.2" y="199.9">1</text>
<text x="111.3" y="199.9">2</text>
<text x="184.5" y="199.9">3</text>
<text x="257.6" y="199.9">4</text>
</g>
<g font-size="2.3" fill="#800000">
<text x="53.1" y="28.2">LED_DAT0</text>
<text x="243.9" y="28.2">LED_DAT1</text>
<text x="53.1" y="30.8">LED_CLK0</text>
<text x="243.9" y="30.8">LED_CLK1</text>
<text x="63.3" y="40.9">GND</text>
<text x="89.8" y="38.4">5V</text>
<text x="93.9" y="40.9">GND</text>
<text x="120.4" y="38.4">5V</text>
<text x="124.4" y="40.9">GND</text>
<text x="150.9" y="38.4">5V</text>
<text x="154.9" y="40.9">GND</text>
<text x="181.4" y="38.4">5V</text>
<text x="185.4" y="40.9">GND</text>
<text x="212" y="38.4">5V</text>
<text x="215.9" y="40.9">GND</text>
<text x="242.5" y="38.4">5V</text>
<text x="48" y="51.1">LED_DAT1</text>
<text x="48" y="53.7">LED_CLK1</text>
<text x="63.3" y="63.8">GND</text>
<text x="89.8" y="61.3">5V</text>
<text x="93.9" y="63.8">GND</text>
<text x="120.4" y="61.3">5V</text>
<text x="124.4" y="63.8">GND</text>
<text x="150.9" y="61.3">5V</text>
<text x="154.9" y="63.8">GND</text>
<text x="181.4" y="61.3">5V</text>
<text x="185.4" y="63.8">GND</text>
<text x="212" y="61.3">5V</text>
<text x="215.9" y="63.8">GND</text>
<text x="242.5" y="61.3">5V</text>
<text x="7.4" y="91.8">GND</text>
<text x="56.2" y="94.4">3V3</text>
<text x="60.7" y="91.8">GND</text>
<text x="109.6" y="94.4">3V3</text>
<text x="124.4" y="94.4">GND</text>
<text x="173.2" y="96.9">3V3</text>
<text x="182.9" y="99.4">GND</text>
<text x="214.5" y="102">5V</text>
<text x="48" y="107.1">MIC_DAT0</text>
<text x="101.4" y="107.1">MIC_DAT0</text>
<text x="185.4" y="107.1">MIC_BCK</text>
<text x="215.9" y="107.1">MIC_WS</text>
<text x="14.9" y="109.6">MIC_WS</text>
<text x="48" y="109.6">MIC_BCK</text>
<text x="68.3" y="109.6">MIC_WS</text>
<text x="101.4" y="109.6">MIC_BCK</text>
<text x="132" y="112.2">MIC_WS</text>
<text x="165" y="112.2">MIC_BCK</text>
<text x="165" y="109.6">MIC_DAT3</text>
<text x="185.4" y="112.2">MIC_DAT1</text>
<text x="185.4" y="109.6">MIC_DAT3</text>
<text x="215.9" y="109.6">MIC_DAT2</text>
<text x="215.9" y="112.2">MIC_DAT0</text>
<text x="18" y="117.3">3V3</text>
<text x="45.5" y="119.8">GND</text>
<text x="71.5" y="117.3">3V3</text>
<text x="99.4" y="117.3">3V3</text>
<text x="135" y="119.8">3V3</text>
<text x="163" y="119.8">3V3</text>
<text x="185.4" y="114.7">MIC_LED_DAT</text>
<text x="215.9" y="114.7">MIC_LED_CLK</text>
<text x="236.3" y="119.8">MIC_LED_DAT</text>
<text x="236.3" y="117.3">MIC_LED_CLK 1</text>
<text x="7.4" y="122.3">GND</text>
<text x="56.2" y="124.9">3V3</text>
<text x="60.7" y="122.3">GND</text>
<text x="109.6" y="124.9">3V3</text>
<text x="236.3" y="122.3">MIC_DAT0</text>
<text x="236.3" y="124.9">MIC_DAT1</text>
<text x="170.2" y="127.4">GND 3V3</text>
<text x="204.3" y="127.4">5V</text>
<text x="206.3" y="130">3V3</text>
<text x="236.3" y="127.4">MIC_DAT2</text>
<text x="236.3" y="130">MIC_DAT3</text>
<text x="48" y="137.6">MIC_DAT1</text>
<text x="101.4" y="137.6">MIC_DAT1</text>
<text x="165" y="135.1">MIC_LED_CLK</text>
<text x="203.2" y="135.1">LED_CLK0</text>
<text x="236.3" y="135.1">MIC_BCK</text>
<text x="236.3" y="132.5">MIC_WS</text>
<text x="14.9" y="140.2">MIC_WS</text>
<text x="48" y="140.2">MIC_BCK</text>
<text x="68.3" y="140.2">MIC_WS</text>
<text x="101.4" y="140.2">MIC_BCK</text>
<text x="170.2" y="142.7">GND 3V3</text>
<text x="204.3" y="142.7">5V</text>
<text x="238" y="138.9">5V</text>
<text x="238.4" y="141.4">GND</text>
<text x="18" y="147.8">3V3</text>
<text x="71.5" y="147.8">3V3</text>
<text x="99.4" y="147.8">3V3</text>
<text x="206.3" y="145.2">3V3</text>
<text x="7.4" y="155.4">GND</text>
<text x="45.5" y="150.3">GND</text>
<text x="60.7" y="155.4">GND</text>
<text x="165" y="150.3">MIC_LED_DAT</text>
<text x="203.2" y="150.3">LED_DAT0</text>
<text x="246.5" y="155.4">GND</text>
<text x="56.2" y="158">3V3</text>
<text x="109.6" y="158">3V3</text>
<text x="171.9" y="161.8">5V</text>
<text x="201.2" y="160.5">3V3</text>
<text x="243.9" y="160.5">GND</text>
<text x="260.3" y="163.1">5V</text>
<text x="14.9" y="173.2">MIC_WS</text>
<text x="48" y="173.2">MIC_BCK</text>
<text x="48" y="170.7">MIC_DAT2</text>
<text x="68.3" y="173.2">MIC_WS</text>
<text x="101.4" y="173.2">MIC_BCK</text>
<text x="101.4" y="170.7">MIC_DAT2</text>
<text x="175.3" y="173.2">GND</text>
<text x="236.3" y="168.1">MIC_BCK</text>
<text x="236.3" y="173.2">MIC_DAT1</text>
<text x="236.3" y="170.7">MIC_DAT3</text>
<text x="261.7" y="173.2">MIC_DAT0</text>
<text x="261.7" y="170.7">MIC_DAT2</text>
<text x="261.7" y="168.1">MIC_WS</text>
<text x="131.5" y="174.5">GND</text>
<text x="236.3" y="175.8">MIC_LED_DAT</text>
<text x="18" y="180.8">3V3</text>
<text x="45.5" y="183.4">GND</text>
<text x="71.5" y="180.8">3V3</text>
<text x="99.4" y="180.8">3V3</text>
<text x="200.7" y="180.8">GND</text>
</g>
<g font-size="2.3" fill="#000080">
<text x="70.9" y="25.7">U4</text>
<text x="101.4" y="25.7">U5</text>
<text x="132" y="25.7">U6</text>
<text x="162.5" y="25.7">U9</text>
<text x="193" y="25.7">U10</text>
<text x="223.5" y="25.7">U11</text>
<text x="70.9" y="38.4">SK9822</text>
<text x="101.4" y="38.4">SK9822</text>
<text x="132" y="38.4">SK9822</text>
<text x="162.5" y="38.4">SK9822</text>
<text x="193" y="38.4">SK9822</text>
<text x="223.5" y="38.4">SK9822</text>
<text x="70.9" y="48.6">U12</text>
<text x="101.4" y="48.6">U15</text>
<text x="132" y="48.6">U16</text>
<text x="162.5" y="48.6">U17</text>
<text x="193" y="48.6">U18</text>
<text x="223.5" y="48.6">U3</text>
<text x="70.9" y="61.3">SK9822</text>
<text x="101.4" y="61.3">SK9822</text>
<text x="132" y="61.3">SK9822</text>
<text x="162.5" y="61.3">SK9822</text>
<text x="193" y="61.3">SK9822</text>
<text x="223.5" y="61.3">SK9822</text>
<text x="33.7" y="94.6">C44</text>
<text x="87.2" y="94.6">C45</text>
<text x="25.1" y="102">U7</text>
<text x="33.7" y="101.7">100nf</text>
<text x="78.5" y="102">U8</text>
<text x="87.2" y="101.7">100nf</text>
<text x="150.8" y="97.2">C13</text>
<text x="200.6" y="102">J2</text>
<text x="205.7" y="102">J3</text>
<text x="142.1" y="104.6">U1</text>
<text x="150.8" y="104.3">100nf</text>
<text x="25.1" y="117.3">MSM261S4030H0</text>
<text x="78.5" y="117.3">MSM261S4030H0</text>
<text x="142.1" y="119.8">MSM261S4030H0</text>
<text x="200.6" y="119.8">SIP5 SIP5</text>
<text x="256.6" y="114.7">J1</text>
<text x="33.7" y="125.1">C50</text>
<text x="87.2" y="125.1">C51</text>
<text x="182.8" y="127.4">U21</text>
<text x="185.4" y="127.4">74LVC1T45W6</text>
<text x="25.1" y="132.5">U13</text>
<text x="33.7" y="132.3">100nf</text>
<text x="78.5" y="132.5">U14</text>
<text x="87.2" y="132.3">100nf</text>
<text x="182.8" y="142.7">U22 74LVC1T45W6</text>
<text x="25.1" y="147.8">MSM261S4030H0</text>
<text x="78.5" y="147.8">MSM261S4030H0</text>
<text x="256.6" y="152.9">FPC10</text>
<text x="33.7" y="158.2">C56</text>
<text x="87.2" y="158.2">C57</text>
<text x="126.9" y="160.5">HOLE1</text>
<text x="147.2" y="160.5">HOLE2</text>
<text x="182.8" y="158">U2</text>
<text x="25.1" y="165.6">U19</text>
<text x="33.7" y="165.4">100nf</text>
<text x="78.5" y="165.6">U20</text>
<text x="87.2" y="165.4">100nf</text>
<text x="251.5" y="163.1">J4</text>
<text x="126.9" y="173.2">HOLE</text>
<text x="147.2" y="173.2">HOLE</text>
<text x="182.8" y="170.7">XC6206-3V3</text>
<text x="205.5" y="169.2">C38</text>
<text x="205.5" y="171.7">1uf</text>
<text x="213.1" y="169.2">C39</text>
<text x="213.1" y="171.7">100nf</text>
<text x="126.9" y="175.8">HOLE3</text>
<text x="147.2" y="175.8">HOLE4</text>
<text x="25.1" y="180.8">MSM261S4030H0</text>
<text x="78.5" y="180.8">MSM261S4030H0</text>
<text x="251.5" y="180.8">DIP10</text>
<text x="126.9" y="188.5">HOLE</text>
<text x="147.2" y="188.5">HOLE</text>
</g>
<g font-size="1.6" fill="#000080">
<text x="12.4" y="94.5">FB7</text>
<text x="50.5" y="94.5">FB2</text>
<text x="65.8" y="94.5">FB8</text>
<text x="104" y="94.5">FB1</text>
<text x="7.3" y="99.6">CBW100505U601T</text>
<text x="45.5" y="99.6">CBW100505U601T</text>
<text x="60.7" y="99.6">CBW100505U601T</text>
<text x="98.9" y="99.6">CBW100505U601T</text>
<text x="129.4" y="97.1">FB14</text>
<text x="167.6" y="97.1">FB9</text>
<text x="124.3" y="102.2">CBW100505U601T</text>
<text x="162.5" y="102.2">CBW100505U601T</text>
<text x="12.4" y="125.1">FB10</text>
<text x="50.5" y="125.1">FB3</text>
<text x="65.8" y="125.1">FB11</text>
<text x="104" y="125.1">FB4</text>
<text x="7.3" y="130.1">CBW100505U601T</text>
<text x="45.5" y="130.1">CBW100505U601T</text>
<text x="60.7" y="130.1">CBW100505U601T</text>
<text x="98.9" y="130.1">CBW100505U601T</text>
<text x="12.4" y="158.1">FB12</text>
<text x="50.5" y="158.1">FB5</text>
<text x="65.8" y="158.1">FB13</text>
<text x="104" y="158.1">FB6</text>
<text x="7.3" y="163.2">CBW100505U601T</text>
<text x="45.5" y="163.2">CBW100505U601T</text>
<text x="60.7" y="163.2">CBW100505U601T</text>
<text x="98.9" y="163.2">CBW100505U601T</text>
</g>
</svg>
